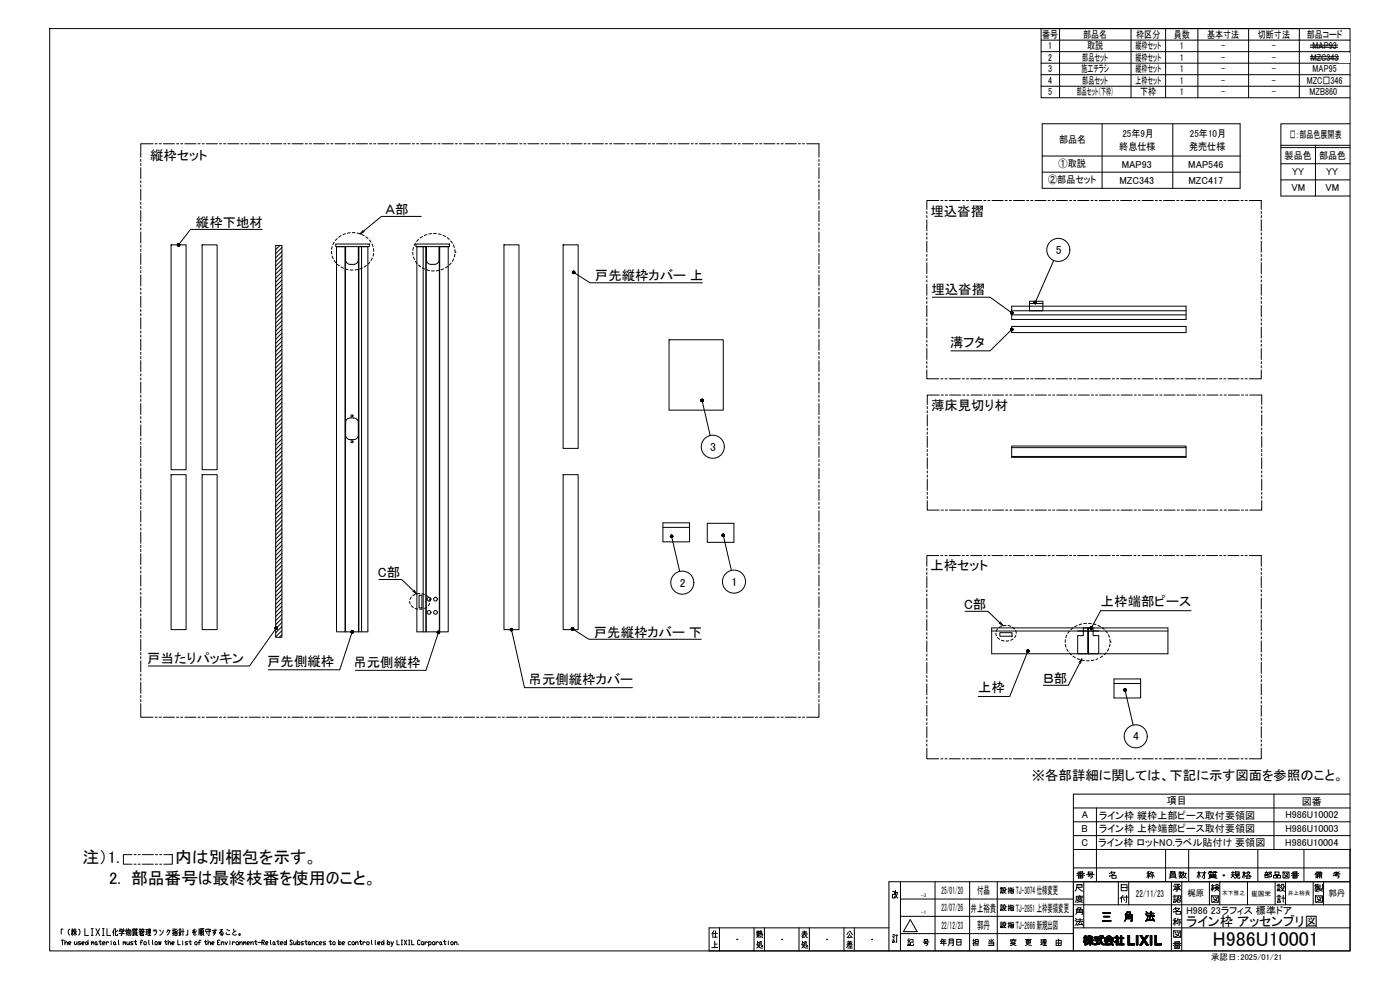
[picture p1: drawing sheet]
<svg xmlns="http://www.w3.org/2000/svg" width="841mm" height="594mm" viewBox="0 0 841 594" stroke-linecap="round" stroke-linejoin="round" font-family="sans-serif">
<!-- layer: TOS_WA -->
<g fill="none" stroke="#000" stroke-width=".6">
<path d="M30 17h781v554h-781zM625 17h156v42h-156zM636 17v42M679 17v42M700 17v42M720 17v42M750 17v42M625 24h186M625 38h186M625 31h186M625 45h186M625 52h186"/>
<path d="M781 59h30M626 74h119v39h-119zM662 74v39M705 74v39M811 74h-42v44h42M626 94h119M769 87h42M769 89h42M769 98h42M790 87v31M626 103h119M769 108h42"/>
<path d="M765 477v33M811 477h-166v94v-41h166h-277v41M645 494h166M645 485h166M659 485v45M645 510h166M645 502h166M700 510v20M714 510v20M756 510v20M783 510v20M811 510h.1"/>
<path d="M811 510v61h-385v-14h108M536 535h1v2h-1v2h1v-1M538 536v2l1 1M538 536h1M538 535l-1 2M539 536v2l-2 1M541 530v41M547 532l4 7h-8zM562 530v41M582 530v41M599 530v41M601 534h1"/>
<path d="M601 536h1h-1zM601 533h1M601 535h1M603 535h1l-2 2M603 535l1 2M604 534v-1h-1l-1 2M606 534h1M606 533v4M607 535l-1 1M607 533v1h2M607 535h2v2h-2zM607 536h2"/>
<path d="M609 533l-2 1M645 521h166M647 526l2-1 2 1M647 525h4M647 533h3v-2h-3v2l-1 2M647 539h3M647 531h3M648 526h2v1h-2zM648 524h1M648 527h2M648 539v1h1v-1M648 533v1l3 1"/>
<path d="M649 538h.1M649 524v3M650 524h-2M650 524h.1M651 538h-4v3l-1 1M651 530v27M653 525h4M654 526h2v1h-1M654 524h2v1h-2zM655 525l-1 1M666 526h1M668 524h2l-2 2h-1"/>
<path d="M668 525h.1M668 523l-2 2M668 526h2v2h-2zM672 530v14M674 531h3v4h-3zM674 533h3M674 539l-1 1M674 539h4M675 538l-1 1v3M675 540l1 1M677 538v4h-1M678 530v14"/>
<path d="M689 525h2M690 524v4M690 523l-1 1M691 526l-1-1-1 2M691 524h2M692 523l-1 2M692 525l-1 2M692 524v4M693 525v2M703 525h3v2h-3zM703 526h3M703 524h3h-3z"/>
<path d="M704 527h-2M704 530v41M705 532h1l-1 3M705 539h1M705 538h1M705 531h4l-2 1v3h-1M706 527h1M706 534h3M706 534h2M706 533h2M707 538h2v2h-1M707 539h1"/>
<path d="M708 538v1l-1 1M708 532v2l2 1M708 525l1-1 1 1M708 526h2M708 524h2M708 524h1M709 532l-1 1M709 526l-1 1h2M709 524v1M710 530v41M710 526l-1 1h-1M710 524h.1"/>
<path d="M711 525v1l2 1M711 525h2M711 524l-1 2M712 525v1l-2 1M719 524h2M720 523v5M721 526l-1-2-1 3M722 524h2M724 523v5h-1M724 524l-2 3M726 524h3M727 530v14"/>
<path d="M727 525h3v2h-3zM727 526h3M727 527h3M727 527l-1 1M727 524v1M728 532h1M728 538h4v4h-4zM728 523l-2 1v1M728 531v4M729 539h.1M729 524h2M729 534l-1-2v3"/>
<path d="M730 532l1-1 1 1M730 527l1 1M730 533h2v1h-2zM730 539h1M730 524v1M730 532h2M731 523l-2 1v1M731 532v2l-1 1M731 534l1 1M731 539a4 4 0 0 1-2 3M733 530v14M740 525h2"/>
<path d="M740 524h2M741 526l1 1M741 523v3l-1 1M742 524h2v2h-2zM742 525h2M742 524h2M743 526v1l-1 1M744 526v2h1v-1M746 524h2M747 523v5M748 526l-1-2-1 3M749 526h2v2h-2z"/>
<path d="M749 530v14M749 525l3 1M749 524h2l-3 2M750 523l-2 2M760 525h2M760 526h2v1h-2zM760 524h2M760 524l1 1M761 524h.1M761 524v1M763 526h1v-1h-1l1-1h-2v3M765 526h2v1h-2z"/>
<path d="M766 524h2v1h-2zM766 530v14M767 532h2M767 539h2M767 534h2v1h-2zM767 526h2v1h-2zM767 533h2M767 531h2M768 539h1M768 538h1M770 533h1l-2 2M770 539h2"/>
<path d="M770 534l1 1h1M771 524h3v3h-3zM771 538v4M771 524l1 1M772 526l2 1M772 532l-1 1v-2h-1l-1 2M772 530v14M773 524v1M774 524l-1 2-2 1M776 526l2-1 2 1M776 525h4M777 526h2v1h-2z"/>
<path d="M777 527h2M777 524h.1M778 524v3M779 524h-3M779 524h.1M789 530v14M790 532h3M790 534h5M790 538h4v4h-4zM790 534v-1h2v1M790 532h.1M790 531v1h2"/>
<path d="M791 525h-1M791 539h1M791 535h.1M791 524v1v2M791 524h3M791 531v3M791 527v-2h3v2M791 526h3M792 534l-2 1M792 524v1M792 539h1M792 534h.1"/>
<path d="M793 534l2 1M793 535h-3M793 525v2M793 532v1M793 524v1M794 539a4 4 0 0 1-3 3M794 534l-1 1M794 525h-3v2M794 531v3M795 530v14M801 525h4M801 524h3"/>
<path d="M802 525v1h2v1M803 524v1M804 525l-2 1M804 524l-3 2M38 558h-1v3M42 558a2.2 2.2 0 0 0 0 4M43 559h1M43 558v4M44 560h2M44 559h2M45 558l-1 1M45 558v4"/>
<path d="M47 558a2.2 2.2 0 0 1 0 4M51 558v4h2M55 558h1M55 558v4M58 558l2 4M60 558l-2 4M61 558h2M62 558v4M64 558v4h2M68 559v3M69 558l-1 2M69 558v4h1l1-1"/>
<path d="M71 559l-2 1M72 559h3h-1M72 559h2l-1 1v2M72 558v1M73 558v1M74 558v1M76 558v1h1M76 559v1M76 558v4M77 559h2v2l-1 1M77 558v2M78 559l-1 2"/>
<path d="M78 559l-1 3M80 558h1M80 560h2v2h-2zM80 558v1M81 558h-1v1M81 558h2M82 558v1M82 558h-1v1M84 558h1M84 560h2v1h-2zM84 558v1M84 558l1 1"/>
<path d="M85 559h.1M86 558h1M86 558l-1 1M86 558v1M88 560h1M88 558h1M88 558v3M89 558h1v2h-1zM89 559h1M90 558v4M92 559h2l-1 3M92 559h2"/>
<path d="M96 559h1M98 559l-1 2-1 1M101 558v1M104 559h1M104 558v4M105 558v1h2M106 558l-1 1M107 559l1-1 1 1M108 559h1M108 559v3M109 559h2M110 558v4"/>
<path d="M113 559v3h-1M117 558l-1 2 1-1v2M117 558l-1 1M118 559l-2 2 1 1 1-1M120 558l-1 4M120 558v3M121 558v4M121 558h2M121 559h1v2h-1zM121 559h1M122 558l-1 1M123 559l1-1h3l-1 1"/>
<path d="M123 560h4M125 558h.1M126 559v3h-1M129 558v2h-1h1v1l-1 1M130 559h-3M132 559l2-1-2 3 2-1v2l-1-1v1M136 558l2 1M140 558l1 2M142 559l-2 1v1v1l2-1M429 559l-1 1v3M430 559v4M432 557v14"/>
<path d="M453 557v14M455 559h1M455 560v1M455 559v1h1M456 560v1v-1M456 560h2v2v-1M457 559l-1 3M459 557v14M480 557v14M482 560h3M483 559v2l-1 1M486 557v14"/>
<path d="M507 557v14M510 560l-1 1M510 559h1l1 2M513 557v14M541 550h104M541 540h104M547 542l4 7h-8zM547 552l4 8h-8zM601 544h1M601 555h1M601 546h1v1h-1zM601 556h1v1h-1z"/>
<path d="M601 545h1M601 556h1M601 554h1M603 545h1l-2 2M603 556h1l-2 1M603 546l1 1M603 556l1 1M604 544v1v-1h-1l-1 1M604 555v-1h-1l-1 2M606 544h1M606 555h1M606 544v3"/>
<path d="M606 554v3M607 545l-1 1M607 556h-1M607 544v1h2M607 545h2v2h-2zM607 554v1h2M607 556h2v1h-2zM607 546h2M607 556h2M609 544h-2M609 554l-2 1M645 557h166"/>
<path d="M645 544h166M646 553l1 1h4M646 552l1 1M646 549l1-1v-2h3v3M647 547h3M647 548h3M647 554l-1 2M647 541h3l-3 1M647 553h3M647 541l4 1M648 545h1v1v2M648 545l-1 1"/>
<path d="M649 552v2l-2 2M650 554l1 2M650 555l-3 1M662 553h5M663 548h4M663 549h4M663 551h4M663 550h4M676 553v-1v-2h4v3h-1M676 549h4v4h-1h1v-3h-4v2v1v-1zM676 549h4v4h-1h1v-4h-4v3v1v-1zM676 551h4"/>
<path d="M676 552h4M676 550h4M677 548h2l-1 1 1-1h-2h2l-1 2 1-2h-2M677 548l-1 2M677 548h2l-1 1v3M677 547l-1 2M677 548l-1 1zM688 549l1 1M689 548v1M689 547v2M689 550l-1-1 1 1M689 551l-1 2"/>
<path d="M689 550h4M690 549h3M691 547v3l-1 3 1-3v-2v2l-1 3 1-3v-2v2l-1 3M692 551l1 2M693 552l-4 1M705 553h2M705 541h1v1h-1zM705 559h4v4h-4zM705 540h1M706 560v1M706 552v4M706 546h3l-2 1-2 1"/>
<path d="M706 546l1 1M706 552h-1M706 545l-1 1M706 548h3v1h-3zM707 555l-1-2-1 2M707 541l-1 1M707 560l1 1M707 540v2h2v-1M707 553h2M708 552l-1 2M708 554l-1 1M708 540v1"/>
<path d="M708 553v3M709 560a4 4 0 0 1-3 3M709 541h1M709 554l1 1M729 540l2 1M767 541h2v1h-2zM768 540h1M791 540l3 1M37 565h1M38 565v3M39 567l1-1v2M39 565v3"/>
<path d="M41 567h1v-1h-1v1l1 1M44 561l-1-2v2M44 561l1-1 1 1M45 566v2l1-1M46 566v2M48 566h-1l1 1-1 1M49 567h1v-1h-1v1l1 1M52 566l1 1-1 1-1-1zM53 565v3M55 562h1M55 566l1 1M55 566v2"/>
<path d="M56 566v2M58 566v2l-1-1zM58 567l1 1M59 566h2M60 565v2v1l1-1M61 562h2M62 567h1v-1h-1v1l1 1M64 566v2M65 566l-1 1M67 565v1M67 566v2M69 566v2l-1-1z"/>
<path d="M69 567l1 1M71 565l1 3M72 561h3M74 566l1 1M74 566v2M75 566v2M76 566l1 2 1-1M77 560l-1 1M78 566v2M80 566h-2l2 1-2 1M80 560h2M80 561h2"/>
<path d="M80 562h.1M81 566h1M81 565v2l1 1v-1M82 562h1M84 560v-1h3l-1 1M84 561h2v1h-2zM84 561h.1M84 566h1M86 565h-1v3M87 566h1v2l-2-1zM89 561h-1M89 562h2"/>
<path d="M89 561h1M89 565l1 3M92 565v3M93 566h2l-1 2-1-1zM95 566l1 2v-2v2l1-2M99 566h1M100 565v2v1v-1M100 560l1-1h1l-2 3M101 567l1-1 1 2M101 565v3M103 567h1v-1h-1v1l1 1M105 560l-1 1"/>
<path d="M105 560h1v2h-1zM105 561h1M107 565v3h1M107 560h2M108 561v1M109 561h-1M109 561l-2 1M110 565v1M110 566v2M113 566h-2l2 1-2 1M113 566h2M114 565v2l1 1v-1"/>
<path d="M117 566h1v2l-1-1zM119 566h1M121 565h-1v3M121 560h1M121 561v1M122 561l1 1M123 566h1M123 565v2l1 1v-1M124 560l1 1M125 567l1-1v2M125 565v3M127 567h1v-1h-1v1l1 1"/>
<path d="M131 566h.1M132 565h-1v3h1M133 567l1-1v2M133 566v2M135 566l1 2 1-2M136 560v1h2M138 565v1M138 566v2M140 566v2M141 566h-1v1M142 566h1v2l-1-1zM144 567l1-1 1 2"/>
<path d="M144 566v2M146 566h1v1M146 566v2M147 566h1v2M148 567h2v-1h-2l1 2h1M151 567l1-1v2M151 566v2M153 566h1M154 565v2v1v-1M155 566h2M157 566h2l-1-1h-1v3M158 566l1 2"/>
<path d="M160 567h1v-1h-1v2h1M162 565l1 3M164 566h1v2l-1-1zM165 567v1M166 566h2M167 565v2v1l1-1M168 567h2v-1h-2v1l2 1M171 566l1 1-1 1v-1zM172 565v3M176 565h-1h-1l2 2-1 1-1-1M176 566l1 2 1-1M178 566v2"/>
<path d="M179 565v3M179 566h1v2l-1-1zM182 566h-1l1 1-1 1M183 566h2M184 565v2v1l1-1M186 566v2l-1-1zM186 567l1 1M187 567l2-1v2M187 566v2M191 566h-1v2h1M192 567h1v-1h-1v1l1 1M196 566h-2l2 1-2 1"/>
<path d="M198 566h1M198 565v2l1 1v-1M200 566h1v2l-1-1zM203 565v3M204 566h1v2l-2-1zM206 567h1v-1h-1v1l1 1M211 566h-2l1 2h1M212 566h1v2l-2-1zM214 567l1-1v2M214 566v2M216 566h1M217 565v2v1v-1"/>
<path d="M218 566v2M220 566h-1l-1 1M221 566h1l-1 2-1-1zM223 565l1 3M225 565l1 3M227 567h1v-1h-1v1l1 1M229 566l2 1-1 1-1-1zM231 565v3M233 565v3M233 566h1v2l-1-1zM235 566l1 2M236 566l-1 2"/>
<path d="M238 565v3h2M241 565h1M241 568h1M241 565v3M243 565l1 3M244 565l-1 3M245 565h1M245 568h1M246 565v3M247 565v3h2M252 565h-1v2v1l1-1M253 566h2l-1 2-1-1z"/>
<path d="M255 566v2M257 566h-1l-1 1M257 566h1h1v2h-2M257 566v2M260 566h1v2l-1-1zM262 566v2M263 566l-1 1M265 566v2l-1-1zM265 567l1 1M266 566h2M267 565v2v1l1-1M269 565v1"/>
<path d="M269 566v2M271 566h1v2l-1-1zM273 567l1-1v2M273 566v2M275 567v1M428 569h3M428 560v1M429 561h2M429 563h2M429 567h2M429 565v4M443 564h.1"/>
<path d="M455 561h1M455 567l1 2h2M455 566h1l-1 3M455 565v3M455 562v1M455 561v1M456 562v1M456 562h-1M457 560v1M457 562v1M458 562v1M458 568h-1v-2l-1 3"/>
<path d="M470 564h.1M482 562v1M482 561h3M482 567l1 2h2M482 566h1l-1 3M482 565v3M483 561l2 2M484 563h-2M485 562h-1M485 568h-1v-2l-1 3M497 564h.1M509 568h3"/>
<path d="M509 566h3M509 567h3M509 569h3M510 568l-1 1M510 565v1M510 568h2M510 561l-1 2h2M510 566v2M511 568v1M511 562l1 1M511 565v1M524 564h.1"/>
<path d="M536 562h1M536 565h1v1h-1zM536 564h1M536 563h1M536 561h1M537 562h2M539 562v4h-1M541 561h104M545 565h2M545 567h1v1h-1zM545 566h1M545 564h1"/>
<path d="M547 564h2v2h-2v2h2v-1M554 566h4M555 567h2l-1 1M555 564h2v1h-2zM556 566v1M565 567h4M566 565l-1 1M566 564v1h2M567 565v3M568 566h-2v1M570 568v-1v-3h3v4h-1M570 566h3"/>
<path d="M570 565h3M575 564h2v4h-2zM575 566h2M584 565h1M585 564v4M585 566l-1 1M586 568h2M586 564h2v3h-2zM586 566h2M594 566h3v2h-3M594 567h3M594 565h1"/>
<path d="M595 564v2M597 564l-1 1M607 565h3M607 565h.1M608 567l2 1M608 566h2l-3 2M608 565l-1 1M608 566l-1 1M609 564v1M609 565v1M610 565h.1M616 564h4"/>
<path d="M617 565h2v1h-2zM617 566h2M617 567l3 1M618 564v2l-2 2M625 565h1M625 566h1M626 565v2M626 567h-1M627 568h2M627 567h2M627 564h1v2h-1zM627 565h1"/>
<path d="M628 564v4M634 565h3v3h-3zM634 566h3M636 564v4M651 563v1M651 565v1M651 564v2M652 563v2M652 562v1h1v1h-1l1 1v1l-1-1v3v-3l-1 1 1-2h-1v-1h1zM652 562v6M653 563v1M653 564v1"/>
<path d="M653 563v2M653 566v1M654 562v1l1-1v1h2v1h-2h2v1h-1l1 3-2-2v2v-2l-2 2 1-3h-1v-1h2h-2zM654 562v2M654 564v1M654 566v1M654 564v3M654 562v1M654 563v1M654 564v2M655 563v1M655 564v2"/>
<path d="M655 562v6M656 563v1M656 564v2M656 564v3M656 564v1M656 566v1M657 563v1M657 564v1M657 566v1M657 567v1M657 563h4v-1v1h2v1h-2l2 4-2-2v-2h-4zM658 563v1"/>
<path d="M658 567v1M658 564h3v1h-2v2l2-1v1l-4 1v-1h2v-2h-1zM658 564v1M659 563v1M659 564v1M659 567v1M659 564v3M660 563v1M660 564v1M660 567h.1M660 566v1M661 563v1"/>
<path d="M661 564v1M661 566v1M661 562v3M661 562v4M661 562v5M662 563v1M662 565v2M662 562h1v1h-1zM662 562v1M662 566v1M662 566v2M663 562v1"/>
<path d="M663 563v1M663 567v1M663 563l4-1 2 1v1h-5h-1zM663 565h6v1h-4v1h2v-1h1l1 2-1-1-4 1 1-2h-2zM663 565v1M664 565v1M664 563v1M664 567v1M664 566v2M665 565v3M665 564a1.7 1.7 0 0 1 1-1 1.7 1.7 0 0 1 2 1zM665 563v1"/>
<path d="M665 565v2M665 567v1M665 564h.1M665 565v1M665 562v1M666 562v1M666 564h.1M666 565v1M666 567v1M667 562v1M667 564h.1M667 565v1"/>
<path d="M667 567v1M667 563h.1M667 566h.1M667 567h.1M667 563v1M667 566v1M668 563v1M668 565v1M668 566v1M668 566v2M668 567v1M669 563v1"/>
<path d="M669 565v1M669 567v1M670 566h.1M670 563v1M670 565v1M671 562l1 1-1 2 1 1h-1v2v-2h-1l1-2h-1zM671 562v2M671 565v3M671 564v4M671 562v6M671 563v3M672 565v1"/>
<path d="M672 563v2M672 563v1M672 567v1M673 563v1M673 567v1M673 562h1v1h1v1h-1v3h1v1h-3v-1h1v-3h-1v-1h1zM673 562v6M674 562v6M674 563v1M674 567v1M675 563v1M675 567v1"/>
<path d="M678 562h1v5h2v1h-3zM678 562v6M679 562v6M679 567v1M680 567v1M681 567v1M683 562h1v6h-1zM683 562v6M684 562v6M685 562h1l1 2 2-2h1l-2 3 2 3h-1l-2-2-1 2h-1l2-3zM685 562h.1M685 567v1"/>
<path d="M685 562v1M685 566v2M686 562v1M686 566v2M686 562v2M686 566v1M686 565v2M686 563v1M687 563v4M687 563v3M687 564v2M688 563v3"/>
<path d="M688 563v4M688 565v2M688 563v1M688 562v2M689 566v2M689 562v2M689 562v1M689 567v1M690 562h.1M690 567v1M691 562h1v6h-1zM691 562v6"/>
<path d="M692 562v6M694 562h1v5h3v1h-4zM694 562v6M695 562v6M695 567v1M696 567v1M697 567v1M698 567v1M705 568l2-1 3 1M705 567h5M706 568h3v2h-3zM706 566v1"/>
<path d="M706 569h3M706 561l3 1M707 566v4M709 566h-4M709 566l-1 1"/>
<circle cx="735" cy="526" r=".4"/>
<circle cx="144" cy="561" r=".5"/>
</g>
<!-- layer: TOS_S1 -->
<g fill="none" stroke="#000" stroke-width=".6">
<path d="M787 27h18M787 28h18M787 34h18M787 35h18M608 196h105v4h-105zM608 184h105v8h-105zM608 189h105M608 187h105M618 181h8v6h-8zM618 182h8M402 204h32v42h-32zM608 268h105v7h-105z"/>
<path d="M608 269h105M608 274h105M398 314h16v11h-16zM398 317h16M425 314h16v12h-16zM252 358h1v7h-1zM596 377h106v16h-106zM596 379h106M651 377h3v16h-7v-11h4zM654 377h3v5h3v11h-6zM654 377v16M601 380h7v2h-7z"/>
<path d="M669 408h16v11h-16zM669 411h16"/>
</g>
<!-- layer: TOS_M1 -->
<g fill="#000" stroke="#000" stroke-width=".6">
<path d="M107 148v-1zM107 146v1zM608 187v1zM622 182h1zM422 241v-1zM403 323v-1zM166 377h1zM307 379v-1zM656 376v1zM656 377v1zM212 380h-1zM676 414h1z"/>
<path d="M107 147v1zM107 147v1zM107 147v1z"/>
<path d="M107 147v1zM107 147v1zM107 147v1z"/>
<path d="M107 146v1zM107 146v1zM107 146v1z"/>
<path d="M107 147l1 1zM107 147l1 1zM107 147h1z"/>
<path d="M108 146l-1 1zM107 146v1zM107 146v1z"/>
<path d="M107 147h1zM107 147h1zM107 147h1z"/>
<path d="M107 147h1zM107 147h1zM108 147h-1z"/>
<path d="M107 147h1zM107 147h1zM107 147h1z"/>
<path d="M344 164h1zM344 164h1zM344 164h1z"/>
<path d="M344 164h1zM344 164h1zM345 164h-1z"/>
<path d="M344 163l1 1zM344 163l1 1zM344 163l1 1z"/>
<path d="M345 164h-1zM345 164h-1z"/>
<path d="M344 163l1 1zM344 163l1 1zM344 163l1 1z"/>
<path d="M345 163v1zM344 163l1 1zM344 163l1 1z"/>
<path d="M345 163v1zM345 163v1zM345 163v1z"/>
<path d="M345 164v-1zM345 163v1zM345 163v1z"/>
<path d="M345 164v-1zM345 164v-1z"/>
<path d="M607 188h1zM607 188h1zM607 188h1z"/>
<path d="M607 198h1zM607 198h1zM607 198h1z"/>
<path d="M607 198h1zM607 198h1zM607 198h1z"/>
<path d="M607 188h1zM607 188h1zM607 188h1z"/>
<path d="M607 188h1zM607 188h1zM607 188h1z"/>
<path d="M607 198h1zM608 198l-1 1zM608 198l-1 1z"/>
<path d="M607 197l1 1zM607 198h1zM607 198h1z"/>
<path d="M608 188l-1 1zM608 188l-1 1zM608 188v1z"/>
<path d="M607 187l1 1zM607 187l1 1zM607 187l1 1z"/>
<path d="M608 198v1zM608 198v1zM608 198v1z"/>
<path d="M607 197l1 1zM607 197l1 1zM607 197l1 1z"/>
<path d="M608 188v1zM608 188v1zM608 188v1z"/>
<path d="M608 187v1zM608 187v1zM607 187l1 1z"/>
<path d="M608 198v1zM608 198v1z"/>
<path d="M608 197v1zM608 197v1zM608 197v1z"/>
<path d="M608 187v1zM608 187v1zM608 187v1z"/>
<path d="M608 197v1zM608 197v1zM608 197v1z"/>
<path d="M621 182h1zM621 182h1zM621 182h1z"/>
<path d="M621 181l1 1zM621 182h1zM621 182h1z"/>
<path d="M621 182h1zM622 182h-1z"/>
<path d="M621 181l1 1zM621 181l1 1zM621 181l1 1z"/>
<path d="M622 181v1zM622 181v1zM621 181l1 1z"/>
<path d="M622 181v1zM622 181v1zM622 181v1z"/>
<path d="M622 181v1zM622 181v1zM622 181v1z"/>
<path d="M622 182h1zM622 182h1zM622 182h1z"/>
<path d="M622 182h1zM622 182l1-1zM622 182v-1z"/>
<path d="M421 240l1 1zM421 240l1 1zM421 240l1 1z"/>
<path d="M422 240v1zM422 240v1zM422 240v1z"/>
<path d="M421 241h1zM421 241h1zM421 241h1z"/>
<path d="M421 240l1 1zM421 240l1 1zM421 241h1z"/>
<path d="M421 241h1zM422 241h-1zM422 241h-1z"/>
<path d="M421 240l1 1zM421 240l1 1zM421 240l1 1z"/>
<path d="M422 240v1zM422 240v1zM422 240v1z"/>
<path d="M422 241v-1zM422 241v-1zM422 241v-1z"/>
<path d="M403 323v-1zM403 322v1zM403 322v1z"/>
<path d="M403 322v1zM403 322v1zM403 322l1 1z"/>
<path d="M403 322l1 1zM403 322l1 1zM403 322l1 1z"/>
<path d="M404 321l-1 1zM403 321v1z"/>
<path d="M403 322l1 1zM403 322l1 1zM403 322h1z"/>
<path d="M404 322h-1zM404 322h-1zM404 322h-1z"/>
<path d="M403 322h1zM403 322h1zM403 322h1z"/>
<path d="M403 322h1zM403 322h1zM403 322h1z"/>
<path d="M434 321v1zM434 321v1z"/>
<path d="M434 321v1zM434 321v1zM434 321v1z"/>
<path d="M434 322h1zM434 322h1z"/>
<path d="M434 321v1zM434 321v1zM434 321v1z"/>
<path d="M434 322h1zM434 322h1zM434 322h1z"/>
<path d="M435 321l-1 1zM434 321v1zM434 321v1z"/>
<path d="M434 322h1zM434 322h1zM434 322h1z"/>
<path d="M435 321l-1 1zM435 321l-1 1zM435 321l-1 1z"/>
<path d="M434 322h1zM434 322h1zM434 322l1-1z"/>
<path d="M434 322l1-1zM434 322l1-1zM434 322l1-1z"/>
<path d="M165 377h1zM165 377h1zM165 378l1-1z"/>
<path d="M165 378l1-1zM165 378l1-1zM165 378l1-1z"/>
<path d="M165 377h1zM165 377h1zM165 377h1z"/>
<path d="M166 377v1zM166 377v1zM166 377v1z"/>
<path d="M165 377h1zM165 377h1z"/>
<path d="M166 377v1zM166 377v1zM166 377v1z"/>
<path d="M166 377v1zM166 377v1zM166 377v1z"/>
<path d="M166 377l1 1zM166 377l1 1zM166 377h1z"/>
<path d="M166 377h1zM166 377h1zM166 377h1z"/>
<path d="M211 380h1zM211 380h1zM211 380h1z"/>
<path d="M211 379l1 1zM211 379l1 1zM211 380h1z"/>
<path d="M211 379l1 1zM211 379l1 1zM211 379l1 1z"/>
<path d="M211 379l1 1zM211 379l1 1zM211 379l1 1z"/>
<path d="M212 379v1zM212 379v1zM211 379l1 1z"/>
<path d="M212 379v1zM212 379v1zM212 379v1z"/>
<path d="M212 380v-1zM212 380v-1zM212 380v-1z"/>
<path d="M263 379v1zM263 379v1z"/>
<path d="M263 379v1zM263 379v1zM263 379v1z"/>
<path d="M263 379v1zM263 379v1zM263 379v1z"/>
<path d="M264 379l-1 1zM264 379l-1 1zM264 379l-1 1z"/>
<path d="M263 380h1zM263 380h1zM263 380l1-1z"/>
<path d="M307 379v-1zM307 378v1zM307 378v1z"/>
<path d="M307 378v1zM307 378v1zM307 378v1z"/>
<path d="M307 378v1zM307 378l1 1zM307 378l1 1z"/>
<path d="M307 378l1 1zM307 378l1 1zM307 378h1z"/>
<path d="M308 378h-1zM308 378h-1z"/>
<path d="M307 378h1zM307 378h1zM307 378h1z"/>
<path d="M307 378h1zM307 378h1zM307 378h1z"/>
<path d="M343 378h1zM343 378h1zM343 378h1z"/>
<path d="M343 378h1zM343 378h1zM344 378h-1z"/>
<path d="M343 377l1 1zM343 378h1zM343 378h1z"/>
<path d="M344 377v1zM343 377l1 1zM343 377l1 1z"/>
<path d="M344 377v1zM344 377v1zM344 377v1z"/>
<path d="M344 377v1zM344 377v1zM344 377v1z"/>
<path d="M344 378h1zM344 378h1zM344 378h1z"/>
<path d="M344 378l1-1zM344 377v1zM344 377v1z"/>
<path d="M344 378h1zM344 378h1zM344 378l1-1z"/>
<path d="M655 377h1zM655 377h1zM655 377h1z"/>
<path d="M655 377h1zM655 377h1zM655 377h1z"/>
<path d="M655 378l1-1zM655 378l1-1zM656 377l-1 1z"/>
<path d="M655 377h1zM655 377h1zM655 377h1z"/>
<path d="M656 377l-1 1zM656 377l-1 1zM656 377l-1 1z"/>
<path d="M655 377h1zM655 377h1zM655 377h1z"/>
<path d="M656 377v1zM656 377v1zM656 377v1z"/>
<path d="M656 377v1zM656 377v1zM656 377v1z"/>
<path d="M211 380h1zM212 380h-1zM212 380h-1z"/>
<path d="M263 380v1zM263 380v1zM263 380v1z"/>
<path d="M263 380l1 1zM263 380h1zM263 380h1z"/>
<path d="M263 380h1zM263 380h1zM263 380h1z"/>
<path d="M263 380h1zM263 380h1zM263 380h1z"/>
<path d="M617 392v-1zM617 391v1zM617 391v1z"/>
<path d="M617 391v1zM617 391v1zM617 391v1z"/>
<path d="M617 390v1zM617 390v1z"/>
<path d="M617 391l1 1zM617 391l1 1zM617 391l1 1z"/>
<path d="M618 390l-1 1zM617 390v1zM617 390v1z"/>
<path d="M617 391l1 1zM617 391h1zM617 391h1z"/>
<path d="M618 391h-1zM618 391h-1zM618 390l-1 1z"/>
<path d="M617 391h1zM617 391h1zM617 391h1z"/>
<path d="M617 391h1zM617 391h1zM617 391h1z"/>
<path d="M675 415l1-1zM675 415l1-1zM675 415l1-1z"/>
<path d="M675 414h1zM675 414h1zM675 415l1-1z"/>
<path d="M675 415l1-1zM676 414l-1 1zM676 414v1z"/>
<path d="M675 414h1zM675 414h1zM675 414h1z"/>
<path d="M676 414v1zM676 414v1zM676 414v1z"/>
<path d="M675 414h1zM675 414h1z"/>
<path d="M676 414v1zM676 414v1zM676 414v1z"/>
<path d="M676 414v1zM676 414v1zM676 414v1z"/>
<path d="M676 414l1 1zM676 414h1zM676 414h1z"/>
</g>
<!-- layer: 0 -->
<g fill="none" stroke="#000" stroke-width=".6">
<path d="M157 138h-43l-7 9M218 138l-2 3 3-2M253 130h-24l-13 11M633 156l-11 26M345 164l9 6h68M560 179h35l13 9M608 198l-13 13h-24M422 241l5 21M403 322l5 21M434 322l5 21M228 348h13l9 9M249 355l1 2-2-2"/>
<path d="M166 377l-16 23h-61M212 380l-8 22h-43M263 380l-7 23h-42M307 378l8 35h65M344 378l10 6h67M580 367h13l10 9M601 374l2 2-3-2M661 367l-5 10M617 391l-10 27M648 398l2-2-1 2M650 396l-8 16h-15M676 414l5 22"/>
</g>
<!-- layer: TOS_M1 -->
<g fill="none" stroke="#000" stroke-width=".6">
<path d="M661 367h55M588 418h19"/>
<circle cx="636" cy="150" r="7"/>
<circle cx="428" cy="268" r="7"/>
<circle cx="410" cy="350" r="7"/>
<circle cx="441" cy="349" r="7"/>
<circle cx="682" cy="442" r="7"/>
</g>
<!-- layer: TOS_K4 -->
<g fill="none" stroke="#000" stroke-width=".6">
<path d="M85 96v1M85 98v1M92 86h-7v8M93 86h1M96 86h1M98 86h7M106 86h1M109 86h1M111 86h7M119 86h1M121 86h2M124 86h7"/>
<path d="M132 86h1M134 86h2M137 86h6M145 86h1M147 86h1M150 86h6M158 86h1M160 86h1M163 86h6M170 86h2M173 86h1M175 86h7"/>
<path d="M183 86h2M186 86h1M188 86h7M196 86h1M199 86h1M201 86h7M209 86h1M212 86h1M214 86h7M222 86h1M224 86h2M227 86h7"/>
<path d="M235 86h1M237 86h2M240 86h7M248 86h1M250 86h2M253 86h6M261 86h1M263 86h1M266 86h6M274 86h1M276 86h1M279 86h6"/>
<path d="M286 86h2M289 86h1M291 86h7M299 86h2M302 86h1M304 86h7M312 86h1M315 86h1M317 86h7M325 86h1M328 86h1M330 86h7"/>
<path d="M338 86h1M340 86h2M343 86h7M351 86h1M353 86h2M356 86h6M364 86h1M366 86h1M369 86h6M377 86h1M379 86h1M382 86h6"/>
<path d="M389 86h2M392 86h1M394 86h7M402 86h2M405 86h1M407 86h7M415 86h1M418 86h1M420 86h7M428 86h1M431 86h1M433 86h7"/>
<path d="M441 86h1M443 86h2M446 86h7M454 86h1M456 86h2M459 86h6M467 86h1M469 86h1M472 86h6M480 86h1M482 86h1M485 86h7v8"/>
<path d="M492 96v1M492 98v1M85 101v6M85 109v1M85 111v1M85 114v6M492 101v6M492 109v1M492 111v1M492 114v6M85 121v2M85 124v1"/>
<path d="M85 126v7M85 134v2M85 137v1M85 139v7M492 121v2M492 124v1M492 126v7M492 134v2M492 137v1M492 139v7M557 127v1M557 130v1"/>
<path d="M557 132v7M557 140v1M564 120h-7v6M565 120h1M568 120h1M570 120h7M578 120h1M581 120h1M583 120h7M591 120h1M593 120h2M596 120h7"/>
<path d="M604 120h1M606 120h2M609 120h6M617 120h1M619 120h1M622 120h6M630 120h1M632 120h1M635 120h6M642 120h2M645 120h1M647 120h7"/>
<path d="M655 120h2M658 120h1M660 120h7M668 120h1M671 120h1M673 120h7M681 120h1M684 120h1M686 120h7M694 120h1M697 120h1M699 120h7"/>
<path d="M707 120h1M709 120h2M712 120h7M720 120h1M722 120h2M725 120h6M733 120h1M735 120h1M738 120h6M746 120h1M748 120h1M751 120h7v6"/>
<path d="M758 127v1M758 130v1M758 132v7M758 140v1M85 147v1M85 150v1M85 152v7M492 147v1M492 150v1M492 152v7M557 142v2M557 145v7"/>
<path d="M557 153v1M557 155v2M557 158v6M758 142v2M758 145v7M758 153v1M758 155v2M758 158v6M85 160v1M85 163v1M85 165v7M85 173v1"/>
<path d="M85 175v2M85 178v7M492 160v1M492 163v1M492 165v7M492 173v1M492 175v2M492 178v7M557 166v1M557 168v1M557 171v6M557 179v1"/>
<path d="M758 166v1M758 168v1M758 171v6M758 179v1M85 186v1M85 188v2M85 191v7M85 199v1M492 186v1M492 188v2M492 191v7M492 199v1"/>
<path d="M557 181v1M557 184v6M557 191v2M557 194v1M557 196v7M758 181v1M758 184v6M758 191v2M758 194v1M758 196v7M85 201v1M85 204v6"/>
<path d="M85 212v1M85 214v1M85 217v6M492 201v1M492 204v6M492 212v1M492 214v1M492 217v6M557 204v2M557 207v1M557 209v7M557 217v1"/>
<path d="M557 220v1M758 204v2M758 207v1M758 209v7M758 217v1M758 220v1M85 225v1M85 227v1M85 230v6M85 237v2M85 240v1M492 225v1"/>
<path d="M492 227v1M492 230v6M492 237v2M492 240v1M557 222v6h7M564 237h-7v6M565 228h1M565 237h2M568 228h1M568 237h1M570 228h7M570 237h7"/>
<path d="M578 228h1M578 237h2M581 228h1M581 237h1M583 228h7M583 237h7M591 228h1M591 237h1M593 228h2M594 237h1M596 228h7M596 237h7"/>
<path d="M604 228h1M604 237h1M606 228h2M607 237h1M609 228h6M609 237h7M617 228h1M617 237h1M619 228h1M619 237h2M622 228h6M622 237h7"/>
<path d="M630 228h1M630 237h1M632 228h1M632 237h2M635 228h6M635 237h7M642 228h2M643 237h1M645 228h1M645 237h1M647 228h7M648 237h6"/>
<path d="M655 228h2M656 237h1M658 228h1M658 237h1M660 228h7M661 237h6M668 228h1M669 237h1M671 228h1M671 237h1M673 228h7M673 237h7"/>
<path d="M681 228h1M681 237h2M684 228h1M684 237h1M686 228h7M686 237h7M694 228h1M694 237h2M697 228h1M697 237h1M699 228h7M699 237h7"/>
<path d="M707 228h1M707 237h1M709 228h2M710 237h1M712 228h7M712 237h7M720 228h1M720 237h1M722 228h2M723 237h1M725 228h6M725 237h7"/>
<path d="M733 228h1M733 237h1M735 228h1M735 237h2M738 228h6M738 237h7M746 228h1M746 237h1M748 228h1M748 237h2M751 237h7v6M758 222v6h-7"/>
<path d="M85 242v7M85 250v2M85 253v1M85 255v7M492 242v7M492 250v2M492 253v1M492 255v7M557 244v1M557 247v1M557 249v7M557 257v1"/>
<path d="M557 260v1M758 244v1M758 247v1M758 249v7M758 257v1M758 260v1M85 263v1M85 266v1M85 268v7M85 276v1M85 279v1M492 263v1"/>
<path d="M492 266v1M492 268v7M492 276v1M492 279v1M557 262v7M557 270v1M557 272v2M557 275v7M758 262v7M758 270v1M758 272v2M758 275v7"/>
<path d="M85 281v7M85 289v1M85 291v2M85 294v7M492 281v7M492 289v1M492 291v2M492 294v7M557 283v1M557 285v2M557 288v7M557 296v1"/>
<path d="M557 298v1M758 283v1M758 285v2M758 288v7M758 296v1M758 298v1M85 302v1M85 304v2M85 307v6M85 315v1M85 317v1M85 320v6"/>
<path d="M492 302v1M492 304v2M492 307v6M492 315v1M492 317v1M492 320v6M557 301v5h7M565 306h2M568 306h1M570 306h7M578 306h2M581 306h1"/>
<path d="M583 306h7M591 306h1M594 306h1M596 306h7M604 306h1M607 306h1M609 306h7M617 306h1M619 306h2M622 306h7M630 306h1M632 306h2"/>
<path d="M635 306h7M643 306h1M645 306h1M648 306h6M656 306h1M658 306h1M661 306h6M669 306h1M671 306h1M673 306h7M681 306h2M684 306h1"/>
<path d="M686 306h7M694 306h2M697 306h1M699 306h7M707 306h1M710 306h1M712 306h7M720 306h1M723 306h1M725 306h7M733 306h1M735 306h2"/>
<path d="M738 306h7M746 306h1M748 306h2M758 301v5h-7M85 328v1M85 330v1M85 333v6M492 328v1M492 330v1M492 333v6M564 334h-7v6M565 334h1"/>
<path d="M568 334h1M570 334h7M578 334h1M581 334h1M583 334h7M591 334h1M593 334h2M596 334h7M604 334h1M606 334h2M609 334h6M617 334h1"/>
<path d="M619 334h1M622 334h6M630 334h1M632 334h1M635 334h6M642 334h2M645 334h1M647 334h7M655 334h2M658 334h1M660 334h7M668 334h1"/>
<path d="M671 334h1M673 334h7M681 334h1M684 334h1M686 334h7M694 334h1M697 334h1M699 334h7M707 334h1M709 334h2M712 334h7M720 334h1"/>
<path d="M722 334h2M725 334h6M733 334h1M735 334h1M738 334h6M746 334h1M748 334h1M751 334h7v6M85 340v2M85 343v1M85 345v7M85 353v2"/>
<path d="M85 356v1M85 358v7M492 340v2M492 343v1M492 345v7M492 353v2M492 356v1M492 358v7M557 341v2M557 344v1M557 346v7M557 354v1"/>
<path d="M557 357v1M557 359v7M758 341v2M758 344v1M758 346v7M758 354v1M758 357v1M758 359v7M85 366v1M85 369v1M85 371v7M85 379v1"/>
<path d="M492 366v1M492 369v1M492 371v7M492 379v1M557 367v1M557 370v1M557 372v7M758 367v1M758 370v1M758 372v7M85 382v1M85 384v7"/>
<path d="M85 392v1M85 394v2M85 397v7M492 382v1M492 384v7M492 392v1M492 394v2M492 397v7M557 380v1M557 382v2M557 385v7M557 393v1"/>
<path d="M557 395v2M557 398v7M758 380v1M758 382v2M758 385v7M758 393v1M758 395v2M758 398v7M85 405v1M85 407v2M85 410v6M85 418v1"/>
<path d="M492 405v1M492 407v2M492 410v6M492 418v1M557 406v1M557 408v2M557 411v6M557 419v1M758 406v1M758 408v2M758 411v6M758 419v1"/>
<path d="M85 423v8h7M85 420v1M93 431h1M96 431h1M98 431h7M106 431h1M109 431h1M111 431h7M119 431h1M121 431h2M124 431h7M132 431h1"/>
<path d="M134 431h2M137 431h6M145 431h1M147 431h1M150 431h6M158 431h1M160 431h1M163 431h6M170 431h2M173 431h1M175 431h7M183 431h2"/>
<path d="M186 431h1M188 431h7M196 431h1M199 431h1M201 431h7M209 431h1M212 431h1M214 431h7M222 431h1M224 431h2M227 431h7M235 431h1"/>
<path d="M237 431h2M240 431h7M248 431h1M250 431h2M253 431h6M261 431h1M263 431h1M266 431h6M274 431h1M276 431h1M279 431h6M286 431h2"/>
<path d="M289 431h1M291 431h7M299 431h2M302 431h1M304 431h7M312 431h1M315 431h1M317 431h7M325 431h1M328 431h1M330 431h7M338 431h1"/>
<path d="M340 431h2M343 431h7M351 431h1M353 431h2M356 431h6M364 431h1M366 431h1M369 431h6M377 431h1M379 431h1M382 431h6M389 431h2"/>
<path d="M392 431h1M394 431h7M402 431h2M405 431h1M407 431h7M415 431h1M418 431h1M420 431h7M428 431h1M431 431h1M433 431h7M441 431h1"/>
<path d="M443 431h2M446 431h7M454 431h1M456 431h2M459 431h6M467 431h1M469 431h1M472 431h6M480 431h1M482 431h1M492 423v8h-7M492 420v1"/>
<path d="M557 421v1M557 424v6M557 432v1M557 434v1M557 437v6M758 421v1M758 424v6M758 432v1M758 434v1M758 437v6M557 449v7h7M557 444v2"/>
<path d="M557 447v1M565 456h1M568 456h1M570 456h7M578 456h1M581 456h1M583 456h7M591 456h1M593 456h2M596 456h7M604 456h1M606 456h2"/>
<path d="M609 456h6M617 456h1M619 456h1M622 456h6M630 456h1M632 456h1M635 456h6M642 456h2M645 456h1M647 456h7M655 456h2M658 456h1"/>
<path d="M660 456h7M668 456h1M671 456h1M673 456h7M681 456h1M684 456h1M686 456h7M694 456h1M697 456h1M699 456h7M707 456h1M709 456h2"/>
<path d="M712 456h7M720 456h1M722 456h2M725 456h6M733 456h1M735 456h1M738 456h6M746 456h1M748 456h1M758 449v7h-7M758 444v2M758 447v1"/>
<path d="M79 513h-5v6h5M81 519h1M81 513h1M83 519h1M83 513h1M85 519h7M85 513h7M93 519h2M93 513h2M96 519h1M96 513h1M98 513h6v6h-6"/>
</g>
<!-- layer: TOS_K2 -->
<g fill="none" stroke="#000" stroke-width=".6">
<path d="M210 140h-1M212 140h1M214 140h2M199 151v2M200 148l-1 2M200 154v1M201 145l-1 2M201 156l1 2M203 143l-2 1M203 159l1 1M205 142h-1M208 140l-2 1"/>
<path d="M217 141l2 1M220 142l1 1M220 159l-1 1M222 144l1 1M222 157l-1 2M223 147l1 1M224 155l-1 1M224 149l1 2M224 152v2M248 152v1M248 149v1M248 154l1 2"/>
<path d="M250 146l-1 1M250 157l1 1M251 144l-1 1M251 159l2 1M254 142l-2 1M256 141l-1 1M259 140l-1 1M260 140h2M263 141h2M266 141l2 1M269 143l1 1M271 145l1 1"/>
<path d="M271 158l-1 1M272 147l1 2M273 156l-1 1M273 150v2M273 153v1M273 152h.1M205 160l1 1M208 162h1M210 162h2M215 162h-2M218 161l-2 1M254 161l1 1"/>
<path d="M256 162l2 1M259 163h2M264 162l-2 1M266 161l-1 1M269 160l-1 1M247 359l-1 1M249 357l-1 1M252 357h-1M253 357h2M256 358l1 1M258 360v1M246 361v2"/>
<path d="M247 364l1 1M249 365l2 1M254 366h-2M256 365h-1M258 362l-1 2M599 378l-1 1M602 376l-2 1M604 376h-1M606 376h1M608 377l1 1M610 379v1M642 379l-1 1"/>
<path d="M645 377l-2 1M647 376h-1M650 375h-2M653 374l-2 1M654 374l2 1M657 375h1M660 376h1M662 377l1 1M664 379l1 1M598 380l1 2M599 383l2 1M602 385h1"/>
<path d="M606 385h-2M609 384l-2 1M610 382l-1 1M640 384v2M640 387v2M641 381l-1 2M641 390l1 1M642 392l2 1M645 394l1 1M647 396h2M650 397h1M654 397h-1"/>
<path d="M657 396l-1 1M660 396h-2M662 394l-1 1M664 392l-1 1M666 381v2M666 390l-1 1M667 384v2M667 387l-1 2M667 386h.1"/>
</g>
<!-- layer: TOS_K1 -->
<g fill="none" stroke="#000" stroke-width=".6">
<path d="M807 25l3 5h-6zM807 32l3 5h-5zM621 76l3 4h-5zM103 147h9v135h-9zM121 147h9v135h-9zM166 147h3v236h-3zM166 147v1M168 147l-2 3M169 149l-3 3M169 151l-3 4M169 154l-3 3M169 156l-3 4"/>
<path d="M169 158l-3 4M202 147h20v1h-20zM207 148v232M208 156v1l1 2h5l1-2v-9h6v232h-19v-232h6v232M215 148v232M216 148v232M217 148v232M250 147h20v1h-20zM250 148h6v9l2 2h3l2-1 1-1v-9h5v232h-19zM254 148v232M256 148v232M264 148v232"/>
<path d="M303 147h9v231h-9zM338 147h9v122h-9zM169 161l-3 4M169 163l-3 4M169 166l-3 4M169 168l-3 4M169 171l-3 3M169 173l-3 4M169 176l-3 3M169 178l-3 4M169 181l-3 3M169 183l-3 4"/>
<path d="M169 185l-3 4M169 188l-3 4M169 190l-3 4M169 193l-3 3M169 195l-3 4M169 198l-3 3M169 200l-3 4M169 203l-3 3M169 205l-3 4M169 207l-3 4M169 210l-3 4M169 212l-3 4"/>
<path d="M169 215l-3 4M169 217l-3 4M169 220l-3 3M169 222l-3 4M169 225l-3 3M169 227l-3 4M169 229l-3 4M169 232l-3 4M169 234l-3 4M169 237l-3 4M169 239l-3 4M169 242l-3 3"/>
<path d="M169 244l-3 4M169 247l-3 3M169 249l-3 4M169 252l-3 3M169 254l-3 4M169 256l-3 4M169 259l-3 4M208 254v-2l2-1h3l1 1 1 1v8v2l-3 1h-3l-1-1v-2M169 261l-3 4M169 264l-3 3M169 266l-3 4M169 269l-3 3"/>
<path d="M169 271l-3 4M169 274l-3 3M169 276l-3 4M169 278l-3 4M103 285h9v93h-9zM121 285h9v93h-9zM169 281l-3 4M169 283l-3 4M169 286l-3 4M169 288l-3 4M169 291l-3 3M169 293l-3 4"/>
<path d="M169 296l-3 3M169 298l-3 4M338 285h9v93h-9zM169 300l-3 4M169 303l-3 4M169 305l-3 4M169 308l-3 4M169 310l-3 4M169 313l-3 3M169 315l-3 4M169 318l-3 3M169 320l-3 4"/>
<path d="M169 323l-3 3M169 325l-3 4M169 327l-3 4M169 330l-3 4M169 332l-3 4M169 335l-3 3M169 337l-3 4M169 340l-3 3M169 342l-3 4M169 345l-3 3M169 347l-3 4M169 349l-3 4"/>
<path d="M169 352l-3 4M169 354l-3 4M169 357l-3 4M169 359l-3 4M169 362l-3 3M169 364l-3 4M169 367l-3 3M169 369l-3 4M169 371l-3 4M169 374l-3 4M169 376l-3 4M169 379l-3 4"/>
<path d="M169 381l-1 2M663 396l4 6h-7z"/>
<circle cx="211" cy="250" r=".6"/>
<circle cx="211" cy="265" r=".6"/>
<circle cx="258" cy="360" r="1.1"/>
<circle cx="262" cy="360" r="1.1"/>
<circle cx="258" cy="368" r="1.1"/>
<circle cx="262" cy="368" r="1.1"/>
</g>
<g fill="#fff">
<path d="M804 25h6v5h-6z" fill-rule="evenodd"/>
<path d="M804 32h7v5h-7z" fill-rule="evenodd"/>
<path d="M618 75h6v6h-6z" fill-rule="evenodd"/>
<path d="M659 396h8v6h-8z" fill-rule="evenodd"/>
<path d="M542 531h9v8h-9z" fill-rule="evenodd"/>
<path d="M542 542h9v8h-9z" fill-rule="evenodd"/>
</g>
<text font-size="12.1" x="729" y="568">H986U10001</text>
<g font-size="10.1">
<text x="50" y="518">注）1.　　　　　内は別梱包を示す。</text>
<text x="66" y="531">2. 部品番号は最終枝番を使用のこと。</text>
</g>
<g font-size="8.1">
<text x="90" y="96">縦枠セット</text>
<text x="232" y="129">Ａ部</text>
<text x="559" y="130">埋込沓摺</text>
<text x="118" y="136">縦枠下地材</text>
<text x="357" y="168">戸先縦枠カバー 上</text>
<text x="560" y="176">埋込沓摺</text>
<text x="571" y="208">溝フタ</text>
<text x="559" y="246">薄床見切り材</text>
<text x="227" y="347">C部</text>
<text x="559" y="343">上枠セット</text>
<text x="579" y="366">C部</text>
<text x="661" y="364">上枠端部ピース</text>
<text x="357" y="382">戸先縦枠カバー 下</text>
<text x="88" y="398">戸当たりパッキン</text>
<text x="161" y="400">戸先側縦枠</text>
<text x="212" y="401">吊元側縦枠</text>
<text x="318" y="411">吊元側縦枠カバー</text>
<text x="627" y="410">Ｂ部</text>
<text x="588" y="416">上枠</text>
<text x="620" y="469">※各部詳細に関しては、下記に示す図面を参照のこと。</text>
<text x="713" y="556">ライン枠 アッセンブリ図</text>
</g>
<g font-size="7.1">
<text x="634" y="153">5</text>
<text x="427" y="271">3</text>
<text x="408" y="352">2</text>
<text x="439" y="352">1</text>
<text x="681" y="445">4</text>
</g>
<g font-size="6.4">
<text x="566" y="537">25/01/20</text>
<text x="587" y="537">付晶</text>
<text x="610" y="537">TJ-3074 仕様変更</text>
<text x="566" y="547">23/07/26</text>
<text x="583" y="548">井上裕貴</text>
<text x="610" y="548">TJ-2851 上枠要領変更</text>
<text x="566" y="558">22/12/23</text>
<text x="587" y="558">郭丹</text>
<text x="610" y="558">TJ-2666 新規出図</text>
</g>
<g font-size="6">
<text x="626" y="23">番号</text>
<text x="651" y="23">部品名</text>
<text x="683" y="23">枠区分</text>
<text x="705" y="23">員数</text>
<text x="725" y="23">基本寸法</text>
<text x="756" y="23">切断寸法</text>
<text x="785" y="23">部品コード</text>
<text x="630" y="30">1</text>
<text x="653" y="30">取説</text>
<text x="682" y="30">縦枠セット</text>
<text x="709" y="30">1</text>
<text x="734" y="30">-</text>
<text x="764" y="30">-</text>
<text x="789" y="30">MAP93</text>
<text x="630" y="37">2</text>
<text x="650" y="37">部品セット</text>
<text x="682" y="37">縦枠セット</text>
<text x="709" y="37">1</text>
<text x="734" y="37">-</text>
<text x="764" y="37">-</text>
<text x="787" y="37">MZC343</text>
<text x="630" y="43">3</text>
<text x="650" y="43">施工チラシ</text>
<text x="682" y="43">縦枠セット</text>
<text x="709" y="43">1</text>
<text x="734" y="43">-</text>
<text x="764" y="43">-</text>
<text x="789" y="43">MAP95</text>
<text x="630" y="50">4</text>
<text x="650" y="50">部品セット</text>
<text x="682" y="50">上枠セット</text>
<text x="709" y="50">1</text>
<text x="734" y="50">-</text>
<text x="764" y="50">-</text>
<text x="785" y="50">MZC□346</text>
<text x="630" y="57">5</text>
<text x="647" y="57">部品セット（下枠）</text>
<text x="685" y="57">下枠</text>
<text x="709" y="57">1</text>
<text x="734" y="57">-</text>
<text x="764" y="57">-</text>
<text x="787" y="57">MZB860</text>
<text x="674" y="82">25年9月</text>
<text x="715" y="82">25年10月</text>
<text x="775" y="83">□：部品色展開表</text>
<text x="636" y="86">部品名</text>
<text x="672" y="90">終息仕様</text>
<text x="714" y="90">発売仕様</text>
<text x="772" y="96">製品色</text>
<text x="793" y="96">部品色</text>
<text x="636" y="101">①取説</text>
<text x="674" y="101">MAP93</text>
<text x="714" y="101">MAP546</text>
<text x="776" y="105">YY</text>
<text x="797" y="105">YY</text>
<text x="630" y="110">②部品セット</text>
<text x="672" y="110">MZC343</text>
<text x="714" y="110">MZC417</text>
<text x="776" y="115">VM</text>
<text x="796" y="115">VM</text>
<text x="701" y="483">項目</text>
<text x="782" y="483">図番</text>
<text x="650" y="492">A</text>
<text x="660" y="492">ライン枠 縦枠上部ピース取付要領図</text>
<text x="772" y="492">H986U10002</text>
<text x="650" y="500">B</text>
<text x="660" y="500">ライン枠 上枠端部ピース取付要領図</text>
<text x="772" y="500">H986U10003</text>
<text x="650" y="508">C</text>
<text x="660" y="508">ライン枠 ロットNO.ラベル貼付け 要領図</text>
<text x="772" y="508">H986U10004</text>
<text x="682" y="539">22/11/23</text>
<text x="713" y="549">H986 23ラフィス 標準ドア</text>
</g>
<g font-size="5">
<text x="713" y="538">梶原</text>
<text x="798" y="538">郭丹</text>
<text x="728" y="576">承認日：2025/01/21</text>
</g>
<text font-size="4" x="752" y="538">崔国栄</text>
<g font-size="3.4">
<text x="734" y="538">木下雅之</text>
<text x="774" y="538">井上裕貴</text>
</g>
<g font-size="3">
<text x="553" y="539">-3</text>
<text x="553" y="549">-1</text>
</g>
</svg>
